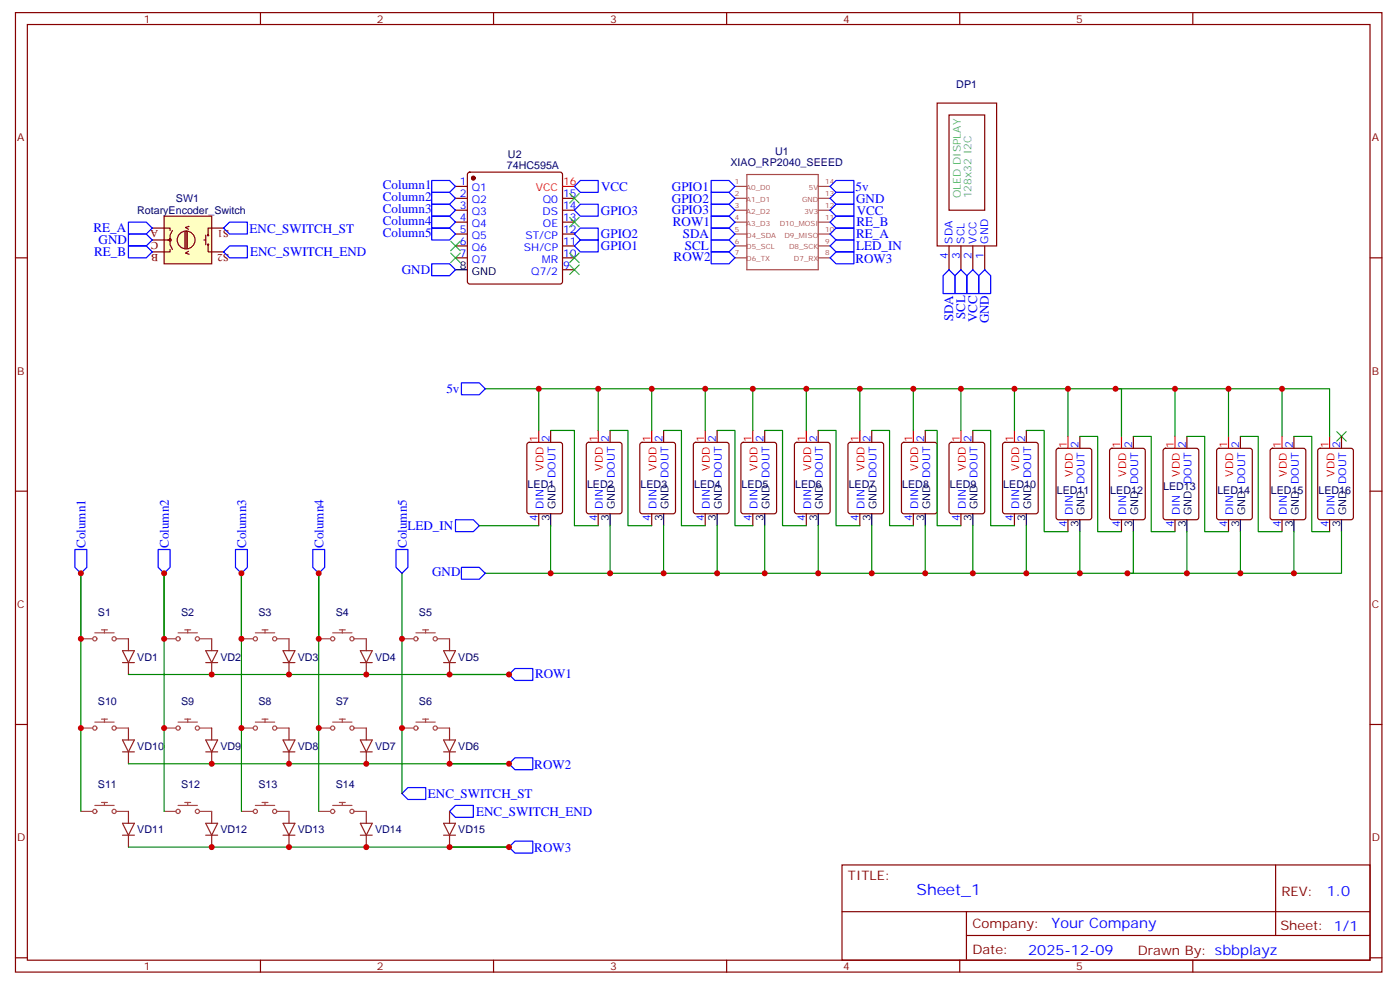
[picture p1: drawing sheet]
<svg xmlns="http://www.w3.org/2000/svg" width="415mm" height="292mm" viewBox="0 0 415 292" stroke-linecap="round" stroke-linejoin="round" font-family="sans-serif">
<g fill="none" stroke="#870000" stroke-width=".35">
<path d="M4.6 3.7h405.3v284.4h-405.3zM8.1 7.3h398.3v277.3h-398.3zM77.3 3.7v3.6M146.4 3.7v3.6M215.5 3.7v3.6M284.7 3.7v3.6M353.8 3.7v3.6M278 30.6h17.6v42.3h-17.6zM281.5 34.1h10.6v28.2h-10.6zM4.6 76.4h3.5M281.5 72.9v7M285 72.9v7"/>
<path d="M288.6 72.9v7M292.1 72.9v7M406.4 76.4h3.5M4.6 145.6h3.5M406.4 145.6h3.5M4.6 214.7h3.5M406.4 214.7h3.5M249.8 256.3h156.6v28.3h-156.6zM378.4 256.4v20.8M249.8 270.2h156.5M286.7 277.2h119.6M286.7 270.2v14.1"/>
<path d="M4.6 283.8h3.5M77.3 284.6v3.5M146.4 284.6v3.5M215.5 284.6v3.5M284.7 284.6v3.5M353.8 284.6v3.5M406.4 283.8h3.5"/>
</g>
<g fill="none" stroke="#a64a4a" stroke-width=".35">
<path d="M218 55.2h3.5M218 58.8h3.5M221.5 51.7h21.2v28.2h-21.2zM242.8 55.2h3.4M242.8 58.8h3.4M218 62.3h3.5M218 65.8h3.5M218 69.4h3.5M218 72.9h3.5M218 76.4h3.5M242.8 62.3h3.4M242.8 65.8h3.4"/>
<path d="M242.8 69.4h3.4M242.8 72.9h3.4M242.8 76.4h3.4M24 189.3h3.5M28.1 187.5h5.8M30.1 186.7h1.8M31 186.7v.8M34.6 189.3h3.5"/>
<circle cx="28.1" cy="189.3" r=".62"/>
<circle cx="33.9" cy="189.3" r=".62"/>
</g>
<path d="M36.3 192.8h3.6l-1.8 3.6zM36.3 196.4h3.6M38.1 189.3v3.5M38.1 196.4v3.5" fill="none" stroke="#8c2424" stroke-width=".35"/>
<path d="M48.7 64.1h14.1v14.1h-14.1z" fill="#ffffc2" stroke="#850000" stroke-width=".35"/>
<g fill="none" stroke="#850000" stroke-width=".35">
<path d="M45.2 71.1h5.2v1.4l.8 1.4M45.2 67.6h5.2v.7M50.4 73.9v.7h-5.2M51.2 68.3l-.8 1.4v1.4h-.7M54.9 68.7v4.9M55.2 68.5a2.65 2.65 0 0 0-2.4 3.8 2.65 2.65 0 0 0 4.5 .5 2.65 2.65 0 0 0-1.5-4.3h-.6M55.2 68.7v4.9M55.6 68.7v4.9M55.9 74.5l-.9 .5 1.1 .4M56.1 67.1l-1.1 .3 .9 .5M60.5 71.1h.5M61 69.7v2.8"/>
<path d="M61.7 69.5l-.1 .2 .1 .2 .2-.2-.2-.2M61.7 72.4l-.1 .1 .1 .2 .2-.2-.2-.1M61.7 72.5v2.1h4.6M66.3 67.6h-4.6v2.1"/>
<circle cx="50.4" cy="71.1" r=".35"/>
</g>
<g fill="none" stroke="#00f" stroke-width=".35">
<path d="M128.1 57h5.2l1.8 1.8-1.8 1.7h-5.2zM128.1 53.5h5.2l1.8 1.7-1.8 1.8h-5.2zM170.4 55.2l1.8-1.7h5.2v3.5h-5.2zM211 53.5h5.3l1.7 1.7-1.7 1.8h-5.3zM211 57h5.3l1.7 1.8-1.7 1.7h-5.3zM246.2 58.8l1.8-1.8h5.3v3.5h-5.3zM246.2 55.2l1.8-1.7h5.3v3.5h-5.3zM38.1 69.4h5.3l1.8 1.7-1.8 1.8h-5.3zM38.1 65.8h5.3l1.8 1.8-1.8 1.8h-5.3zM38.1 72.9h5.3l1.8 1.7-1.8 1.8h-5.3zM66.3 74.6l1.8-1.7h5.3v3.5h-5.3zM68.1 65.8h5.3v3.6h-5.3l-1.8-1.8z"/>
<path d="M128.1 78.2h5.2l1.8 1.7-1.8 1.8h-5.2zM128.1 67.6h5.2l1.8 1.8-1.8 1.7h-5.2zM128.1 64.1h5.2l1.8 1.7-1.8 1.8h-5.2zM128.1 60.5h5.2l1.8 1.8-1.8 1.8h-5.2zM170.4 72.9l1.8-1.8h5.2v3.5h-5.2zM170.4 62.3l1.8-1.8h5.2v3.6h-5.2zM170.4 69.4l1.8-1.8h5.2v3.5h-5.2zM211 67.6h5.3l1.7 1.8-1.7 1.7h-5.3zM211 71.1h5.3l1.7 1.8-1.7 1.7h-5.3zM211 60.5h5.3l1.7 1.8-1.7 1.8h-5.3zM211 64.1h5.3l1.7 1.7-1.7 1.8h-5.3zM211 74.6h5.3l1.7 1.8-1.7 1.8h-5.3z"/>
<path d="M246.2 69.4l1.8-1.8h5.3v3.5h-5.3zM246.2 65.8l1.8-1.7h5.3v3.5h-5.3zM246.2 62.3l1.8-1.8h5.3v3.6h-5.3zM246.2 76.4l1.8-1.8h5.3v3.6h-5.3zM246.2 72.9l1.8-1.8h5.3v3.5h-5.3zM285 79.9l1.8 1.8v5.3h-3.5v-5.3zM292.1 79.9l1.8 1.8v5.3h-3.6v-5.3zM279.8 81.7l1.7-1.8 1.8 1.8v5.3h-3.5zM286.8 81.7l1.8-1.8 1.7 1.8v5.3h-3.5zM136.9 113.5h5.3l1.7 1.7-1.7 1.8h-5.3zM135.1 154h5.3l1.8 1.8-1.8 1.8h-5.3zM22.2 162.8h3.6v5.3l-1.8 1.8-1.8-1.8z"/>
<path d="M46.9 162.8h3.5v5.3l-1.7 1.8-1.8-1.8zM69.8 162.8h3.6v5.3l-1.8 1.8-1.8-1.8zM92.8 162.8h3.5v5.3l-1.8 1.8-1.7-1.8zM117.5 162.8h3.5v5.3l-1.8 1.8-1.7-1.8zM136.9 168.1h5.3l1.7 1.8-1.7 1.8h-5.3zM151 199.9l1.8-1.8h5.2v3.5h-5.2zM119.2 235.2l1.8-1.8h5.3v3.5h-5.3zM151 226.3l1.8-1.7h5.2v3.5h-5.2zM133.3 240.5l1.8-1.8h5.3v3.5h-5.3zM151 251l1.8-1.7h5.2v3.5h-5.2z"/>
</g>
<circle cx="140.4" cy="52.8" r=".53" fill="#870000" stroke="#870000" stroke-width=".35"/>
<g fill="none" stroke="#870000" stroke-width=".35">
<path d="M135.1 55.2h3.5M135.1 58.8h3.5M138.9 51.2l.4-.2h26.9l.5 .2 .2 .5v31.8l-.3 .5-.4 .2h-26.9l-.5-.3-.2-.4v-31.8zM166.9 58.8h3.5M135.1 62.3h3.5M135.1 65.8h3.5M135.1 69.4h3.5M135.1 72.9h3.5M135.1 76.4h3.5M166.9 62.3h3.5M166.9 65.8h3.5M166.9 69.4h3.5"/>
<path d="M166.9 72.9h3.5M166.9 76.4h3.5M166.9 79.9h3.5M156.5 131.3l.5-.2h9.2l.6 .4 .1 20.1-.5 .6-9.4 .1-.7-.5v-20zM163.3 127.6v3.5M174.2 131.3l.4-.2h9.2l.6 .4 .1 20.1-.5 .6-9.4 .1-.6-.5-.1-20zM181 127.6v3.5M190 131.3l.5-.2h9.2l.6 .4 .1 20.1-.5 .6-9.4 .1-.7-.5v-20zM196.8 127.6v3.5M205.9 131.3l.5-.2h9.1l.7 .4 .1 20.1-.5 .6-9.4 .1-.7-.5v-20zM212.7 127.6v3.5M220 131.3l.5-.2h9.2l.6 .4 .1 20.1-.5 .6-9.4 .1-.7-.5v-20z"/>
<path d="M226.8 127.6v3.5M235.9 131.3l.5-.2h9.1l.7 .4v20.1l-.4 .6-9.4 .1-.7-.5v-20zM242.7 127.6v3.5M251.8 131.3l.4-.2h9.2l.7 .4v20.1l-.4 .6-9.5 .1-.6-.5-.1-20zM258.6 127.6v3.5M267.6 131.3l.5-.2h9.2l.6 .4 .1 20.1-.5 .6-9.4 .1-.6-.5-.1-20zM274.5 127.6v3.5M281.8 131.3l.4-.2h9.2l.6 .4 .1 20.1-.5 .6-9.4 .1-.6-.5-.1-20zM288.6 127.6v3.5M297.6 131.3l.5-.2h9.2l.6 .4 .1 20.1-.5 .6-9.4 .1-.7-.5v-20zM304.4 127.6v3.5M313.5 133.1l.5-.2h9.1l.7 .4v20l-.4 .7h-9.4l-.7-.4v-20z"/>
<path d="M320.3 129.3v3.6M329.4 133.1l.4-.2h9.2l.7 .4v20l-.4 .7h-9.5l-.6-.4-.1-20zM336.2 129.3v3.6M345.3 133.1l.4-.2h9.2l.6 .4 .1 20-.5 .7h-9.4l-.6-.4-.1-20zM352.1 129.3v3.6M361.1 133.1l.5-.2h9.2l.6 .4 .1 20-.5 .7h-9.4l-.7-.4v-20zM367.9 129.3v3.6M377 133.1l.5-.2h9.1l.7 .4v20l-.4 .7h-9.4l-.7-.4v-20zM383.8 129.3v3.6M391.1 133.1l.5-.2h9.2l.6 .4 .1 20-.5 .7h-9.4l-.7-.4v-20zM397.9 129.3v3.6M159.8 152.3v3.5"/>
<path d="M177.4 152.3v3.5M193.3 152.3v3.5M209.2 152.3v3.5M223.3 152.3v3.5M239.2 152.3v3.5M255.1 152.3v3.5M270.9 152.3v3.5M285 152.3v3.5M300.9 152.3v3.5M316.8 154v3.6M332.7 154v3.6M348.5 154v3.6"/>
<path d="M364.4 154v3.6M380.3 154v3.6M394.4 154v3.6"/>
</g>
<g fill="none" stroke="#000" stroke-width=".35">
<path d="M135.1 79.9h3.5M163.3 152.3v3.5M181 152.3v3.5M196.8 152.3v3.5M212.7 152.3v3.5M226.8 152.3v3.5M242.7 152.3v3.5M258.6 152.3v3.5M274.5 152.3v3.5M288.6 152.3v3.5M304.4 152.3v3.5M320.3 154v3.6"/>
<path d="M336.2 154v3.6M352.1 154v3.6M367.9 154v3.6M383.8 154v3.6M397.9 154v3.6"/>
</g>
<g fill="none" stroke="#f00" stroke-width=".35">
<path d="M166.9 55.2h3.5M159.8 127.6v3.5M177.4 127.6v3.5M193.3 127.6v3.5M209.2 127.6v3.5M223.3 127.6v3.5M239.2 127.6v3.5M255.1 127.6v3.5M270.9 127.6v3.5M285 127.6v3.5M300.9 127.6v3.5M316.8 129.3v3.6"/>
<path d="M332.7 129.3v3.6M348.5 129.3v3.6M364.4 129.3v3.6M380.3 129.3v3.6M394.4 129.3v3.6"/>
</g>
<g fill="none" stroke="#008700" stroke-width=".35">
<path d="M143.9 115.2h188.8v14.1M159.8 115.2v12.4M177.4 115.2v12.4M193.3 115.2v12.4M209.2 115.2v12.4M223.3 115.2v12.4M239.2 115.2v12.4M255.1 115.2v12.4M270.9 115.2v12.4M285 115.2v12.4M300.9 115.2v12.4M316.8 115.2v14.1"/>
<path d="M330.9 115.2h17.6v14.1M348.5 115.2h31.8v14.1M364.4 115.2v14.1M380.3 115.2h14.1v14.1M163.3 127.6h7.1v28.2h7M181 127.6h5.3v28.2h7M196.8 127.6h5.3v28.2h7.1M212.7 127.6h5.3v28.2h5.3M226.8 127.6h5.3v28.2h7.1M242.7 127.6h5.3v28.2h7.1M258.6 127.6h5.3v28.2h7M274.5 127.6h3.5v28.2h7"/>
<path d="M288.6 127.6h5.3v28.2h7M304.4 127.6h5.3v30h7.1M320.3 129.3h5.3v28.3h7.1M336.2 129.3h5.3v28.3h7M352.1 129.3h5.3v28.3h7M367.9 129.3h5.3v28.3h7.1M383.8 129.3h5.3v28.3h5.3M142.2 155.8h17.6M163.3 155.8v14.1M181 155.8v14.1M196.8 155.8v14.1M212.7 155.8v14.1"/>
<path d="M226.8 155.8v14.1M242.7 155.8v14.1M258.6 155.8v14.1M274.5 155.8v14.1M288.6 155.8v14.1M304.4 155.8v14.1M320.3 157.6v12.3M336.2 157.6v12.3h-192.3M352.1 157.6v12.3h-17.7M367.9 157.6v12.3M383.8 157.6v12.3h-31.7M397.9 157.6v12.3h-14.1"/>
<path d="M24 169.9v70.6M48.7 169.9v70.6M71.6 169.9v70.6M94.5 169.9v70.6M119.2 169.9v65.3M38.1 199.9h112.9M38.1 226.3h112.9M38.1 251h112.9"/>
</g>
<g fill="none" stroke="#8c2424" stroke-width=".35">
<path d="M61 192.8h3.6l-1.8 3.6zM61 196.4h3.6M62.8 189.3v3.5M62.8 196.4v3.5M84 196.4h3.5M84 192.8h3.5l-1.8 3.6zM85.7 189.3v3.5M85.7 196.4v3.5M106.9 196.4h3.5M106.9 192.8h3.5l-1.7 3.6zM108.7 189.3v3.5M108.7 196.4v3.5"/>
<path d="M131.6 196.4h3.5M131.6 192.8h3.5l-1.8 3.6zM133.3 189.3v3.5M133.3 196.4v3.5M36.3 219.3h3.6l-1.8 3.5zM38.1 215.8v3.5M61 219.3h3.6l-1.8 3.5zM62.8 215.8v3.5M84 219.3h3.5l-1.8 3.5zM85.7 215.8v3.5M106.9 219.3h3.5l-1.7 3.5zM108.7 215.8v3.5"/>
<path d="M131.6 219.3h3.5l-1.8 3.5zM133.3 215.8v3.5M36.3 222.8h3.6M38.1 222.8v3.5M61 222.8h3.6M62.8 222.8v3.5M84 222.8h3.5M85.7 222.8v3.5M106.9 222.8h3.5M108.7 222.8v3.5M131.6 222.8h3.5M133.3 222.8v3.5"/>
<path d="M36.3 244h3.6l-1.8 3.5zM36.3 247.5h3.6M38.1 240.5v3.5M38.1 247.5v3.5M61 247.5h3.6M61 244h3.6l-1.8 3.5zM62.8 240.5v3.5M62.8 247.5v3.5M84 247.5h3.5M84 244h3.5l-1.8 3.5zM85.7 240.5v3.5M85.7 247.5v3.5"/>
<path d="M106.9 247.5h3.5M106.9 244h3.5l-1.7 3.5zM108.7 240.5v3.5M108.7 247.5v3.5M131.6 247.5h3.5M131.6 244h3.5l-1.8 3.5zM133.3 240.5v3.5M133.3 247.5v3.5"/>
</g>
<g fill="none" stroke="#a64a4a" stroke-width=".35">
<path d="M48.7 189.3h3.5M52.8 187.5h5.8M54.8 186.7h1.8M55.7 186.7v.8M59.3 189.3h3.5M71.6 189.3h3.5M75.7 187.5h5.8M77.7 186.7h1.8M78.6 186.7v.8M82.3 189.3h3.4M94.5 189.3h3.5M98.7 187.5h5.7"/>
<path d="M100.7 186.7h1.7M101.5 186.7v.8M105.2 189.3h3.5M119.2 189.3h3.5M123.4 187.5h5.7M125.4 186.7h1.7M126.2 186.7v.8M129.9 189.3h3.4M24 215.8h3.5M28.1 214h5.8M28.7 215.8a.62 .62 0 0 0-.8-.6 .62 .62 0 0 0-.2 1 .62 .62 0 0 0 1-.2v-.2M30.1 213.1h1.8"/>
<path d="M31 213.1v.9M34.5 215.8a.62 .62 0 0 0-.9-.6 .62 .62 0 0 0-.2 1 .62 .62 0 0 0 1-.2l.1-.2M34.6 215.8h3.5M48.7 215.8h3.5M52.8 214h5.8M53.4 215.8a.62 .62 0 0 0-.8-.6 .62 .62 0 0 0-.2 1 .62 .62 0 0 0 1-.2v-.2M54.8 213.1h1.8M55.7 213.1v.9M59.2 215.8a.62 .62 0 0 0-.9-.6 .62 .62 0 0 0-.2 1 .62 .62 0 0 0 1-.2l.1-.2M59.3 215.8h3.5M71.6 215.8h3.5M75.7 214h5.8"/>
<path d="M76.4 215.8a.62 .62 0 0 0-.9-.6 .62 .62 0 0 0-.2 1 .62 .62 0 0 0 1-.2l.1-.2M77.7 213.1h1.8M78.6 213.1v.9M82.1 215.8a.62 .62 0 0 0-.9-.6 .62 .62 0 0 0-.2 1 .62 .62 0 0 0 1.1-.2v-.2M82.3 215.8h3.4M94.5 215.8h3.5M98.7 214h5.7M99.3 215.8a.62 .62 0 0 0-.9-.6 .62 .62 0 0 0-.2 1 .62 .62 0 0 0 1.1-.2v-.2M100.7 213.1h1.7M101.5 213.1v.9M105 215.8a.62 .62 0 0 0-.8-.6 .62 .62 0 0 0-.2 1 .62 .62 0 0 0 1-.2v-.2M105.2 215.8h3.5"/>
<path d="M119.2 215.8h3.5M123.4 214h5.7M124 215.8a.62 .62 0 0 0-.9-.6 .62 .62 0 0 0-.2 1 .62 .62 0 0 0 1-.2l.1-.2M125.4 213.1h1.7M126.2 213.1v.9M129.7 215.8a.62 .62 0 0 0-.8-.6 .62 .62 0 0 0-.2 1 .62 .62 0 0 0 1-.2v-.2M129.9 215.8h3.4M28.1 238.7h5.8M30.1 237.8h1.8M31 237.8v.9M52.8 238.7h5.8M54.8 237.8h1.8"/>
<path d="M55.7 237.8v.9M75.7 238.7h5.8M77.7 237.8h1.8M78.6 237.8v.9M98.7 238.7h5.7M100.7 237.8h1.7M101.5 237.8v.9M24 240.5h3.5M28.7 240.5a.62 .62 0 0 0-.8-.6 .62 .62 0 0 0-.2 1 .62 .62 0 0 0 1-.2v-.2M34.5 240.5a.62 .62 0 0 0-.9-.6 .62 .62 0 0 0-.2 1 .62 .62 0 0 0 1-.2l.1-.2M34.6 240.5h3.5M48.7 240.5h3.5"/>
<path d="M53.4 240.5a.62 .62 0 0 0-.8-.6 .62 .62 0 0 0-.2 1 .62 .62 0 0 0 1-.2v-.2M59.2 240.5a.62 .62 0 0 0-.9-.6 .62 .62 0 0 0-.2 1 .62 .62 0 0 0 1-.2l.1-.2M59.3 240.5h3.5M71.6 240.5h3.5M76.4 240.5a.62 .62 0 0 0-.9-.6 .62 .62 0 0 0-.2 1 .62 .62 0 0 0 1-.2l.1-.2M82.1 240.5a.62 .62 0 0 0-.9-.6 .62 .62 0 0 0-.2 1 .62 .62 0 0 0 1.1-.2v-.2M82.3 240.5h3.4M94.5 240.5h3.5M99.3 240.5a.62 .62 0 0 0-.9-.6 .62 .62 0 0 0-.2 1 .62 .62 0 0 0 1.1-.2v-.2M105 240.5a.62 .62 0 0 0-.8-.6 .62 .62 0 0 0-.2 1 .62 .62 0 0 0 1-.2v-.2M105.2 240.5h3.5"/>
<circle cx="52.8" cy="189.3" r=".62"/>
<circle cx="58.5" cy="189.3" r=".62"/>
<circle cx="75.7" cy="189.3" r=".62"/>
<circle cx="81.5" cy="189.3" r=".62"/>
<circle cx="98.7" cy="189.3" r=".62"/>
<circle cx="104.4" cy="189.3" r=".62"/>
<circle cx="123.4" cy="189.3" r=".62"/>
<circle cx="129.1" cy="189.3" r=".62"/>
</g>
<g fill="none" stroke="#3c3" stroke-width=".35">
<path d="M169 57.4l2.8 2.8M171.8 57.4l-2.8 2.8M133.7 71.5l2.8 2.8M133.7 75l2.8 2.8M136.5 71.5l-2.8 2.8M136.5 75l-2.8 2.8M169 78.5l2.8 2.9M169 75l2.8 2.8M169 64.4l2.8 2.8M171.8 78.5l-2.8 2.9M171.8 75l-2.8 2.8M171.8 64.4l-2.8 2.8"/>
<path d="M396.5 127.9l2.8 2.8M399.3 127.9l-2.8 2.8"/>
</g>
<g fill="#c00">
<circle cx="159.8" cy="115.2" r=".88"/>
<circle cx="177.4" cy="115.2" r=".88"/>
<circle cx="193.3" cy="115.2" r=".88"/>
<circle cx="209.2" cy="115.2" r=".88"/>
<circle cx="223.3" cy="115.2" r=".88"/>
<circle cx="239.2" cy="115.2" r=".88"/>
<circle cx="255.1" cy="115.2" r=".88"/>
<circle cx="270.9" cy="115.2" r=".88"/>
<circle cx="285" cy="115.2" r=".88"/>
<circle cx="300.9" cy="115.2" r=".88"/>
<circle cx="316.8" cy="115.2" r=".88"/>
<circle cx="163.3" cy="169.9" r=".88"/>
<circle cx="181" cy="169.9" r=".88"/>
<circle cx="196.9" cy="169.9" r=".88"/>
<circle cx="212.7" cy="169.9" r=".88"/>
<circle cx="226.8" cy="169.9" r=".88"/>
<circle cx="242.7" cy="169.9" r=".88"/>
<circle cx="258.6" cy="169.9" r=".88"/>
<circle cx="274.5" cy="169.9" r=".88"/>
<circle cx="288.6" cy="169.9" r=".88"/>
<circle cx="304.4" cy="169.9" r=".88"/>
<circle cx="320.3" cy="169.9" r=".88"/>
<circle cx="24" cy="215.8" r=".88"/>
<circle cx="48.7" cy="215.8" r=".88"/>
<circle cx="71.6" cy="215.8" r=".88"/>
<circle cx="94.5" cy="215.8" r=".88"/>
<circle cx="62.8" cy="199.9" r=".88"/>
<circle cx="85.7" cy="199.9" r=".88"/>
<circle cx="108.7" cy="199.9" r=".88"/>
<circle cx="108.7" cy="226.3" r=".88"/>
<circle cx="85.7" cy="226.3" r=".88"/>
<circle cx="62.8" cy="226.3" r=".88"/>
<circle cx="62.8" cy="251" r=".88"/>
<circle cx="85.7" cy="251" r=".88"/>
<circle cx="108.7" cy="251" r=".88"/>
<circle cx="24" cy="189.3" r=".88"/>
<circle cx="48.7" cy="189.3" r=".88"/>
<circle cx="71.6" cy="189.3" r=".88"/>
<circle cx="94.5" cy="189.3" r=".88"/>
<circle cx="24" cy="169.9" r=".88"/>
<circle cx="48.7" cy="169.9" r=".88"/>
<circle cx="71.6" cy="169.9" r=".88"/>
<circle cx="94.5" cy="169.9" r=".88"/>
<circle cx="133.4" cy="199.9" r=".88"/>
<circle cx="133.4" cy="226.3" r=".88"/>
<circle cx="133.4" cy="251" r=".88"/>
<circle cx="151" cy="199.9" r=".88"/>
<circle cx="151" cy="226.3" r=".88"/>
<circle cx="151" cy="251" r=".88"/>
<circle cx="330.9" cy="115.2" r=".88"/>
<circle cx="334.4" cy="169.9" r=".88"/>
<circle cx="119.2" cy="189.3" r=".88"/>
<circle cx="119.2" cy="215.8" r=".88"/>
<circle cx="348.5" cy="115.2" r=".88"/>
<circle cx="364.4" cy="115.2" r=".88"/>
<circle cx="352.1" cy="169.9" r=".88"/>
<circle cx="367.9" cy="169.9" r=".88"/>
<circle cx="380.3" cy="115.2" r=".88"/>
<circle cx="383.8" cy="169.9" r=".88"/>
</g>
<text font-size="4.6" fill="#00f" x="271.9" y="265.4">Sheet_1</text>
<g font-size="4.2" fill="#00f">
<text x="393.6" y="265.6">1.0</text>
<text x="311.9" y="275.2">Your Company</text>
<text x="305" y="283">2025-12-09</text>
</g>
<g font-size="3.9" fill="#00f">
<text x="113.6" y="59.6">Column2</text>
<text x="113.6" y="56.1">Column1</text>
<text x="178.3" y="56.6">VCC</text>
<text x="199.3" y="56.5">GPIO1</text>
<text x="253.8" y="56.6">5v</text>
<text x="113.6" y="63.1">Column3</text>
<text x="178.3" y="63.7">GPIO3</text>
<text x="199.3" y="60">GPIO2</text>
<text x="199.3" y="63.5">GPIO3</text>
<text x="254" y="60.1">GND</text>
<text x="254.1" y="63.7">VCC</text>
<text x="27.7" y="68.8">RE_A</text>
<text x="74" y="69">ENC_SWITCH_ST</text>
<text x="113.6" y="70.2">Column5</text>
<text x="113.6" y="66.7">Column4</text>
<text x="178.3" y="70.7">GPIO2</text>
<text x="199.6" y="67.1">ROW1</text>
<text x="202.5" y="70.6">SDA</text>
<text x="253.9" y="70.7">RE_A</text>
<text x="254" y="67.1">RE_B</text>
<text x="28" y="75.9">RE_B</text>
<text x="29.2" y="72.4">GND</text>
<text x="74.2" y="76">ENC_SWITCH_END</text>
<text x="178.3" y="74.2">GPIO1</text>
<text x="199.8" y="77.3">ROW2</text>
<text x="203.2" y="74.1">SCL</text>
<text x="253.7" y="77.8">ROW3</text>
<text x="254" y="74.2">LED_IN</text>
<text x="119.2" y="81.1">GND</text>
<text x="282.7" y="95.2" transform="rotate(-90 282.7 95.2)">SDA</text>
<text x="286.3" y="94.6" transform="rotate(-90 286.3 94.6)">SCL</text>
<text x="289.8" y="95.4" transform="rotate(-90 289.8 95.4)">VCC</text>
<text x="293.4" y="95.9" transform="rotate(-90 293.4 95.9)">GND</text>
<text x="132.4" y="116.5">5v</text>
<text x="120.9" y="157">LED_IN</text>
<text x="25.4" y="162.4" transform="rotate(-90 25.4 162.4)">Column1</text>
<text x="50.1" y="162.4" transform="rotate(-90 50.1 162.4)">Column2</text>
<text x="73" y="162.4" transform="rotate(-90 73 162.4)">Column3</text>
<text x="95.9" y="162.4" transform="rotate(-90 95.9 162.4)">Column4</text>
<text x="120.6" y="162.4" transform="rotate(-90 120.6 162.4)">Column5</text>
<text x="128.2" y="170.8">GND</text>
<text x="158.7" y="200.9">ROW1</text>
<text x="158.5" y="227.7">ROW2</text>
<text x="126.9" y="236.5">ENC_SWITCH_ST</text>
<text x="141.2" y="241.8">ENC_SWITCH_END</text>
<text x="158.5" y="252.4">ROW3</text>
</g>
<g font-size="3.9" fill="#800">
<text x="251.5" y="260.9">TITLE:</text>
<text x="380.2" y="265.6">REV:</text>
<text x="288.4" y="275.1">Company:</text>
<text x="379.8" y="275.7">Sheet: 1/1</text>
<text x="288.4" y="282.8">Date:</text>
<text x="337.5" y="282.9">Drawn By: sbbplayz</text>
</g>
<g font-size="3.2" fill="#800">
<text x="42.7" y="6.7">1</text>
<text x="111.8" y="6.7">2</text>
<text x="181" y="6.7">3</text>
<text x="250.1" y="6.7">4</text>
<text x="319.3" y="6.7">5</text>
<text x="5.1" y="41.8">A</text>
<text x="406.9" y="41.8">A</text>
<text x="5.1" y="111">B</text>
<text x="406.9" y="111">B</text>
<text x="5.1" y="180.1">C</text>
<text x="406.9" y="180.1">C</text>
<text x="5.1" y="249.3">D</text>
<text x="406.9" y="249.3">D</text>
<text x="42.7" y="287.5">1</text>
<text x="111.8" y="287.5">2</text>
<text x="181" y="287.5">3</text>
<text x="250.1" y="287.5">4</text>
<text x="319.3" y="287.5">5</text>
</g>
<g font-size="3.2" fill="#000080">
<text x="283.7" y="26.2">DP1</text>
<text x="150.7" y="46.8">U2</text>
<text x="229.9" y="45.8">U1</text>
<text x="150.3" y="50">74HC595A</text>
<text x="216.7" y="49.3">XIAO_RP2040_SEEED</text>
<text x="52.2" y="59.9">SW1</text>
<text x="40.7" y="63.4">RotaryEncoder_Switch</text>
<text x="156.5" y="144.6">LED1</text>
<text x="174.1" y="144.6">LED2</text>
<text x="190" y="144.6">LED3</text>
<text x="205.9" y="144.6">LED4</text>
<text x="220" y="144.6">LED5</text>
<text x="235.9" y="144.6">LED6</text>
<text x="251.7" y="144.6">LED7</text>
<text x="267.6" y="144.6">LED8</text>
<text x="281.7" y="144.6">LED9</text>
<text x="297.6" y="144.6">LED10</text>
<text x="313.5" y="146.3">LED11</text>
<text x="329.4" y="146.3">LED12</text>
<text x="345" y="145.2">LED13</text>
<text x="361.1" y="146.3">LED14</text>
<text x="377" y="146.3">LED15</text>
<text x="391.1" y="146.3">LED16</text>
<text x="29" y="182.5">S1</text>
<text x="53.7" y="182.5">S2</text>
<text x="76.7" y="182.5">S3</text>
<text x="99.6" y="182.5">S4</text>
<text x="124.3" y="182.5">S5</text>
<text x="40.7" y="195.8">VD1</text>
<text x="65.4" y="195.8">VD2</text>
<text x="88.3" y="195.8">VD3</text>
<text x="111.3" y="195.8">VD4</text>
<text x="135.9" y="195.8">VD5</text>
<text x="29" y="208.9">S10</text>
<text x="53.7" y="208.9">S9</text>
<text x="76.7" y="208.9">S8</text>
<text x="99.6" y="208.9">S7</text>
<text x="124.3" y="208.9">S6</text>
<text x="40.7" y="222.2">VD10</text>
<text x="65.4" y="222.2">VD9</text>
<text x="88.3" y="222.2">VD8</text>
<text x="111.3" y="222.2">VD7</text>
<text x="135.9" y="222.2">VD6</text>
<text x="29" y="233.6">S11</text>
<text x="53.7" y="233.6">S12</text>
<text x="76.7" y="233.6">S13</text>
<text x="99.6" y="233.6">S14</text>
<text x="40.7" y="246.9">VD11</text>
<text x="65.4" y="246.9">VD12</text>
<text x="88.3" y="246.9">VD13</text>
<text x="111.3" y="246.9">VD14</text>
<text x="135.9" y="246.9">VD15</text>
</g>
<g font-size="3.2" fill="#00f">
<text x="136.5" y="54.9">1</text>
<text x="136.5" y="58.4">2</text>
<text x="139.9" y="56.7">Q1</text>
<text x="167" y="58.4">15</text>
<text x="136.5" y="61.9">3</text>
<text x="136.5" y="65.5">4</text>
<text x="139.9" y="60.2">Q2</text>
<text x="139.9" y="63.7">Q3</text>
<text x="160.9" y="63.7">DS</text>
<text x="161" y="60.2">Q0</text>
<text x="167" y="65.5">13</text>
<text x="167" y="61.9">14</text>
<text x="136.5" y="69">5</text>
<text x="139.9" y="67.2">Q4</text>
<text x="139.9" y="70.8">Q5</text>
<text x="155.9" y="70.8">ST/CP</text>
<text x="161.1" y="67.2">OE</text>
<text x="167" y="69">12</text>
<text x="136.5" y="72.5">6</text>
<text x="136.5" y="76.1">7</text>
<text x="139.9" y="74.3">Q6</text>
<text x="139.9" y="77.8">Q7</text>
<text x="155.4" y="74.3">SH/CP</text>
<text x="160.7" y="77.8">MR</text>
<text x="167" y="76.1">10</text>
<text x="167" y="72.5">11</text>
<text x="281.2" y="76.7" transform="rotate(-90 281.2 76.7)">4</text>
<text x="282.6" y="72.2" transform="rotate(-90 282.6 72.2)">SDA</text>
<text x="284.7" y="76.7" transform="rotate(-90 284.7 76.7)">3</text>
<text x="286.1" y="72.2" transform="rotate(-90 286.1 72.2)">SCL</text>
<text x="288.2" y="76.7" transform="rotate(-90 288.2 76.7)">2</text>
<text x="289.6" y="72.2" transform="rotate(-90 289.6 72.2)">VCC</text>
<text x="291.7" y="76.7" transform="rotate(-90 291.7 76.7)">1</text>
<text x="293.2" y="72.2" transform="rotate(-90 293.2 72.2)">GND</text>
<text x="157.6" y="81.4">Q7/2</text>
<text x="167" y="79.6">9</text>
<text x="163" y="130.9" transform="rotate(-90 163 130.9)">2</text>
<text x="180.6" y="130.9" transform="rotate(-90 180.6 130.9)">2</text>
<text x="196.5" y="130.9" transform="rotate(-90 196.5 130.9)">2</text>
<text x="212.4" y="130.9" transform="rotate(-90 212.4 130.9)">2</text>
<text x="226.5" y="130.9" transform="rotate(-90 226.5 130.9)">2</text>
<text x="242.4" y="130.9" transform="rotate(-90 242.4 130.9)">2</text>
<text x="258.2" y="130.9" transform="rotate(-90 258.2 130.9)">2</text>
<text x="274.1" y="130.9" transform="rotate(-90 274.1 130.9)">2</text>
<text x="288.2" y="130.9" transform="rotate(-90 288.2 130.9)">2</text>
<text x="304.1" y="130.9" transform="rotate(-90 304.1 130.9)">2</text>
<text x="320" y="132.7" transform="rotate(-90 320 132.7)">2</text>
<text x="335.8" y="132.7" transform="rotate(-90 335.8 132.7)">2</text>
<text x="351.7" y="132.7" transform="rotate(-90 351.7 132.7)">2</text>
<text x="367.6" y="132.7" transform="rotate(-90 367.6 132.7)">2</text>
<text x="383.5" y="132.7" transform="rotate(-90 383.5 132.7)">2</text>
<text x="397.6" y="132.7" transform="rotate(-90 397.6 132.7)">2</text>
<text x="159.5" y="154.4" transform="rotate(-90 159.5 154.4)">4</text>
<text x="161.2" y="151" transform="rotate(-90 161.2 151)">DIN</text>
<text x="177.1" y="154.4" transform="rotate(-90 177.1 154.4)">4</text>
<text x="178.9" y="151" transform="rotate(-90 178.9 151)">DIN</text>
<text x="193" y="154.4" transform="rotate(-90 193 154.4)">4</text>
<text x="194.7" y="151" transform="rotate(-90 194.7 151)">DIN</text>
<text x="208.8" y="154.4" transform="rotate(-90 208.8 154.4)">4</text>
<text x="210.6" y="151" transform="rotate(-90 210.6 151)">DIN</text>
<text x="223" y="154.4" transform="rotate(-90 223 154.4)">4</text>
<text x="224.7" y="151" transform="rotate(-90 224.7 151)">DIN</text>
<text x="238.8" y="154.4" transform="rotate(-90 238.8 154.4)">4</text>
<text x="240.6" y="151" transform="rotate(-90 240.6 151)">DIN</text>
<text x="254.7" y="154.4" transform="rotate(-90 254.7 154.4)">4</text>
<text x="256.5" y="151" transform="rotate(-90 256.5 151)">DIN</text>
<text x="270.6" y="154.4" transform="rotate(-90 270.6 154.4)">4</text>
<text x="272.3" y="151" transform="rotate(-90 272.3 151)">DIN</text>
<text x="284.7" y="154.4" transform="rotate(-90 284.7 154.4)">4</text>
<text x="286.5" y="151" transform="rotate(-90 286.5 151)">DIN</text>
<text x="300.6" y="154.4" transform="rotate(-90 300.6 154.4)">4</text>
<text x="302.3" y="151" transform="rotate(-90 302.3 151)">DIN</text>
<text x="318.2" y="152.7" transform="rotate(-90 318.2 152.7)">DIN</text>
<text x="334.1" y="152.7" transform="rotate(-90 334.1 152.7)">DIN</text>
<text x="350" y="152.7" transform="rotate(-90 350 152.7)">DIN</text>
<text x="365.8" y="152.7" transform="rotate(-90 365.8 152.7)">DIN</text>
<text x="381.7" y="152.7" transform="rotate(-90 381.7 152.7)">DIN</text>
<text x="395.8" y="152.7" transform="rotate(-90 395.8 152.7)">DIN</text>
<text x="316.4" y="156.2" transform="rotate(-90 316.4 156.2)">4</text>
<text x="332.3" y="156.2" transform="rotate(-90 332.3 156.2)">4</text>
<text x="348.2" y="156.2" transform="rotate(-90 348.2 156.2)">4</text>
<text x="364.1" y="156.2" transform="rotate(-90 364.1 156.2)">4</text>
<text x="379.9" y="156.2" transform="rotate(-90 379.9 156.2)">4</text>
<text x="394.1" y="156.2" transform="rotate(-90 394.1 156.2)">4</text>
</g>
<g font-size="3.2" fill="#f00">
<text x="159" y="56.7">VCC</text>
<text x="167" y="54.9">16</text>
<text x="159.5" y="130.9" transform="rotate(-90 159.5 130.9)">1</text>
<text x="177.1" y="130.9" transform="rotate(-90 177.1 130.9)">1</text>
<text x="193" y="130.9" transform="rotate(-90 193 130.9)">1</text>
<text x="208.8" y="130.9" transform="rotate(-90 208.8 130.9)">1</text>
<text x="223" y="130.9" transform="rotate(-90 223 130.9)">1</text>
<text x="238.8" y="130.9" transform="rotate(-90 238.8 130.9)">1</text>
<text x="254.7" y="130.9" transform="rotate(-90 254.7 130.9)">1</text>
<text x="270.6" y="130.9" transform="rotate(-90 270.6 130.9)">1</text>
<text x="284.7" y="130.9" transform="rotate(-90 284.7 130.9)">1</text>
<text x="300.6" y="130.9" transform="rotate(-90 300.6 130.9)">1</text>
<text x="316.4" y="132.7" transform="rotate(-90 316.4 132.7)">1</text>
<text x="332.3" y="132.7" transform="rotate(-90 332.3 132.7)">1</text>
<text x="348.2" y="132.7" transform="rotate(-90 348.2 132.7)">1</text>
<text x="364.1" y="132.7" transform="rotate(-90 364.1 132.7)">1</text>
<text x="379.9" y="132.7" transform="rotate(-90 379.9 132.7)">1</text>
<text x="394.1" y="132.7" transform="rotate(-90 394.1 132.7)">1</text>
<text x="161.2" y="139.5" transform="rotate(-90 161.2 139.5)">VDD</text>
<text x="178.9" y="139.5" transform="rotate(-90 178.9 139.5)">VDD</text>
<text x="194.7" y="139.5" transform="rotate(-90 194.7 139.5)">VDD</text>
<text x="210.6" y="139.5" transform="rotate(-90 210.6 139.5)">VDD</text>
<text x="224.7" y="139.5" transform="rotate(-90 224.7 139.5)">VDD</text>
<text x="240.6" y="139.5" transform="rotate(-90 240.6 139.5)">VDD</text>
<text x="256.5" y="139.5" transform="rotate(-90 256.5 139.5)">VDD</text>
<text x="272.3" y="139.5" transform="rotate(-90 272.3 139.5)">VDD</text>
<text x="286.5" y="139.5" transform="rotate(-90 286.5 139.5)">VDD</text>
<text x="302.3" y="139.5" transform="rotate(-90 302.3 139.5)">VDD</text>
<text x="318.2" y="141.2" transform="rotate(-90 318.2 141.2)">VDD</text>
<text x="334.1" y="141.2" transform="rotate(-90 334.1 141.2)">VDD</text>
<text x="350" y="141.2" transform="rotate(-90 350 141.2)">VDD</text>
<text x="365.8" y="141.2" transform="rotate(-90 365.8 141.2)">VDD</text>
<text x="381.7" y="141.2" transform="rotate(-90 381.7 141.2)">VDD</text>
<text x="395.8" y="141.2" transform="rotate(-90 395.8 141.2)">VDD</text>
</g>
<g font-size="3.2" fill="#0cc">
<text x="285" y="58.8" transform="rotate(-90 285 58.8)">OLED DISPLAY</text>
<text x="288.2" y="58.8" transform="rotate(-90 288.2 58.8)">128x32 I2C</text>
</g>
<g font-size="3.2" fill="#840000">
<text x="46.9" y="71.8" transform="rotate(-180 46.9 71.8)">C</text>
<text x="46.9" y="68.3" transform="rotate(-180 46.9 68.3)">A</text>
<text x="67.9" y="68.3" transform="rotate(-180 67.9 68.3)">S1</text>
<text x="46.9" y="75.4" transform="rotate(-180 46.9 75.4)">B</text>
<text x="67.9" y="75.4" transform="rotate(-180 67.9 75.4)">S2</text>
</g>
<g font-size="3.2">
<text x="136.5" y="79.6">8</text>
<text x="139.9" y="81.4">GND</text>
<text x="163" y="154.4" transform="rotate(-90 163 154.4)">3</text>
<text x="164.7" y="151" transform="rotate(-90 164.7 151)">GND DOUT</text>
<text x="180.6" y="154.4" transform="rotate(-90 180.6 154.4)">3</text>
<text x="182.4" y="151" transform="rotate(-90 182.4 151)">GND DOUT</text>
<text x="196.5" y="154.4" transform="rotate(-90 196.5 154.4)">3</text>
<text x="198.3" y="151" transform="rotate(-90 198.3 151)">GND DOUT</text>
<text x="212.4" y="154.4" transform="rotate(-90 212.4 154.4)">3</text>
<text x="214.1" y="151" transform="rotate(-90 214.1 151)">GND DOUT</text>
<text x="226.5" y="154.4" transform="rotate(-90 226.5 154.4)">3</text>
<text x="228.2" y="151" transform="rotate(-90 228.2 151)">GND DOUT</text>
<text x="242.4" y="154.4" transform="rotate(-90 242.4 154.4)">3</text>
<text x="244.1" y="151" transform="rotate(-90 244.1 151)">GND DOUT</text>
<text x="258.2" y="154.4" transform="rotate(-90 258.2 154.4)">3</text>
<text x="260" y="151" transform="rotate(-90 260 151)">GND DOUT</text>
<text x="274.1" y="154.4" transform="rotate(-90 274.1 154.4)">3</text>
<text x="275.9" y="151" transform="rotate(-90 275.9 151)">GND DOUT</text>
<text x="288.2" y="154.4" transform="rotate(-90 288.2 154.4)">3</text>
<text x="290" y="151" transform="rotate(-90 290 151)">GND DOUT</text>
<text x="304.1" y="154.4" transform="rotate(-90 304.1 154.4)">3</text>
<text x="305.9" y="151" transform="rotate(-90 305.9 151)">GND DOUT</text>
<text x="321.7" y="152.7" transform="rotate(-90 321.7 152.7)">GND DOUT</text>
<text x="337.6" y="152.7" transform="rotate(-90 337.6 152.7)">GND DOUT</text>
<text x="353.5" y="152.7" transform="rotate(-90 353.5 152.7)">GND DOUT</text>
<text x="369.4" y="152.7" transform="rotate(-90 369.4 152.7)">GND DOUT</text>
<text x="385.2" y="152.7" transform="rotate(-90 385.2 152.7)">GND DOUT</text>
<text x="399.3" y="152.7" transform="rotate(-90 399.3 152.7)">GND DOUT</text>
<text x="320" y="156.2" transform="rotate(-90 320 156.2)">3</text>
<text x="335.8" y="156.2" transform="rotate(-90 335.8 156.2)">3</text>
<text x="351.7" y="156.2" transform="rotate(-90 351.7 156.2)">3</text>
<text x="367.6" y="156.2" transform="rotate(-90 367.6 156.2)">3</text>
<text x="383.5" y="156.2" transform="rotate(-90 383.5 156.2)">3</text>
<text x="397.6" y="156.2" transform="rotate(-90 397.6 156.2)">3</text>
</g>
<g font-size="2.1" fill="#a54b4b">
<text x="218" y="58.1">2</text>
<text x="218" y="54.6">1</text>
<text x="221.4" y="59.8">A1_D1</text>
<text x="221.4" y="56.3">A0_D0</text>
<text x="237.9" y="59.8">GND</text>
<text x="240" y="56.3">5V</text>
<text x="244.8" y="54.6">14</text>
<text x="244.8" y="58.1">13</text>
<text x="218" y="65.1">4</text>
<text x="218" y="61.6">3</text>
<text x="221.4" y="63.3">A2_D2</text>
<text x="238.6" y="63.3">3V3</text>
<text x="244.8" y="61.6">12</text>
<text x="244.8" y="65.1">11</text>
<text x="218" y="68.7">5</text>
<text x="221.4" y="70.4">D4_SDA</text>
<text x="221.4" y="66.9">A3_D3</text>
<text x="231.3" y="66.9">D10_MOSI</text>
<text x="232.7" y="70.4">D9_MISO</text>
<text x="244.8" y="68.7">10</text>
<text x="218" y="75.7">7</text>
<text x="218" y="72.2">6</text>
<text x="221.4" y="77.5">D6_TX</text>
<text x="221.4" y="73.9">D5_SCL</text>
<text x="234.1" y="73.9">D8_SCK</text>
<text x="235.5" y="77.5">D7_RX</text>
<text x="244.8" y="72.2">9</text>
<text x="244.8" y="75.7">8</text>
</g>
</svg>
